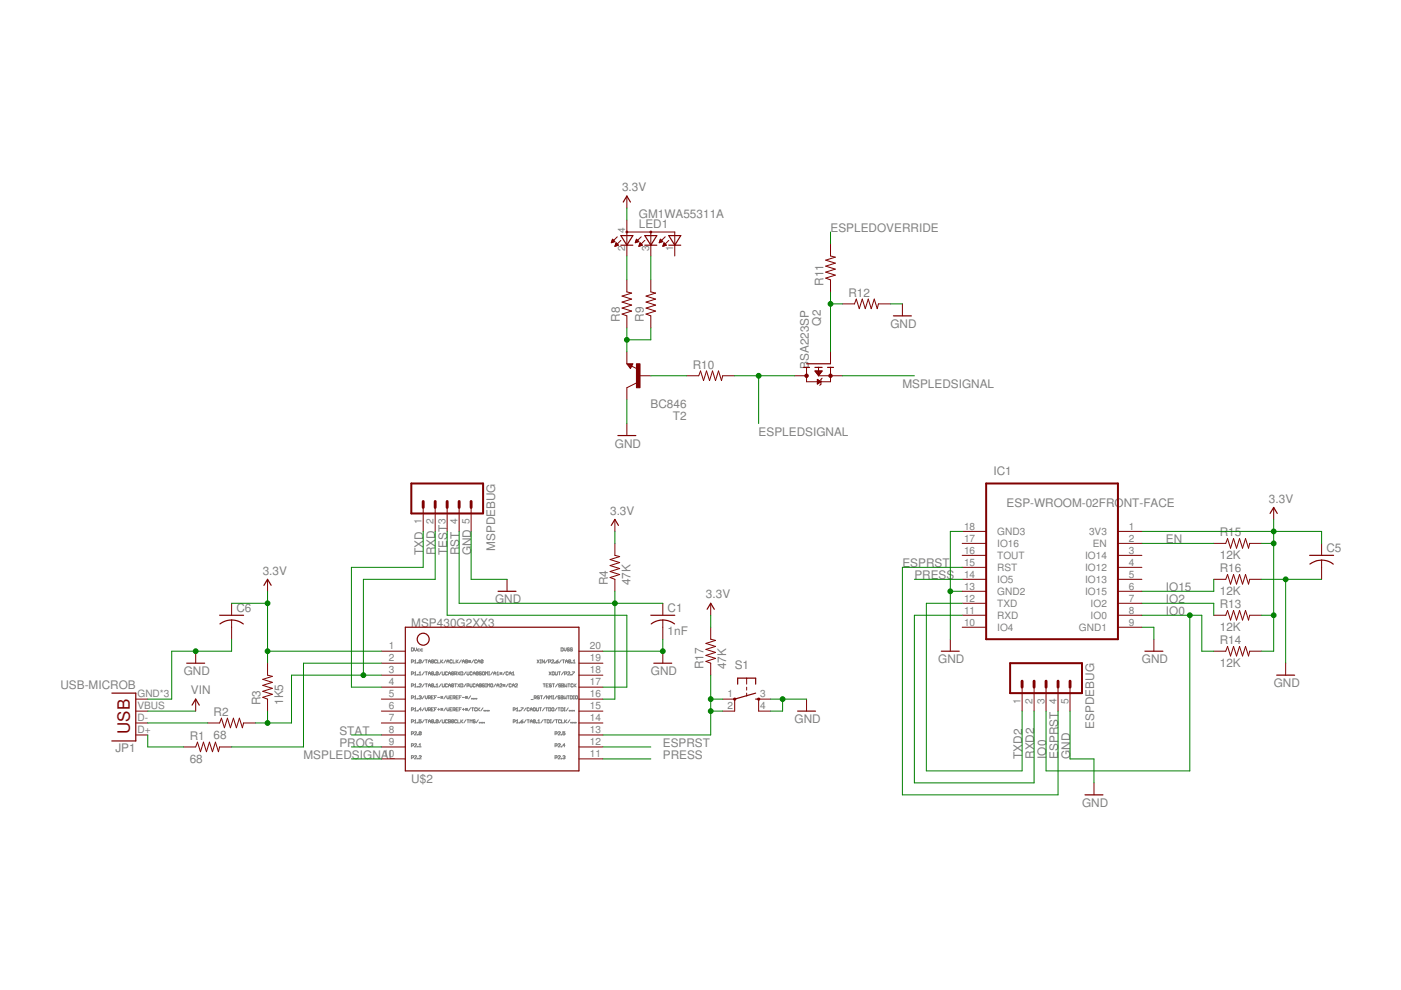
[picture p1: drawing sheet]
<svg xmlns="http://www.w3.org/2000/svg" width="297mm" height="210mm" viewBox="0 0 297 210" stroke-linecap="round" stroke-linejoin="round" font-family="sans-serif">
<g fill="none" stroke="#808080" stroke-width=".21">
<path d="M87.2 137.4l.5 .1-.2 .5h-.3zM87.9 137.4v.4l.2 .2 .2-.2v-.4M89 137.6l-.5 .1 .1 .3h.4M89.6 137.6l-.4 .1 .1 .3h.3M90 139.9l-.5 .7M90.2 139.9h.4M90.4 139.9v.7M92.8 139.9v.7h.4M93.5 139.9v.7M93.9 139.9l-.4 .5M94.5 139.9l-.4 .7M96.1 139.9v.7h.4"/>
<path d="M96.7 139.9v.7M97.2 139.9l-.5 .5M97.8 139.9l-.4 .7M100.4 139.9l-.4 .7M113.9 139.9l.4 .7M114.3 139.9l-.4 .7M114.5 139.9h.3M114.7 139.9v.7M115.4 139.9v.7l-.4-.7v.7M116.1 139.9l-.5 .7M118.4 139.9l-.5 .4M119 137.4l.4 .1-.1 .5h-.3z"/>
<path d="M119 139.9l-.4 .7M119.2 139.9h.5M119.5 139.9v.7M119.6 137.4v.4l.2 .2 .3-.2v-.4M120.7 137.5h-.4l.4 .4h-.4M121.4 137.5l-.4-.1-.1 .2 .4 .1 .1 .2h-.5M87.2 140.4h.3l.2-.4-.5-.1v.7M87.2 142.9h.3l.2-.3-.5-.1v.6M87.2 145.4h.3l.2-.3-.5-.1v.6M87.2 148h.3l.2-.4-.5-.1v.7M87.2 150.5h.3l.2-.3-.5-.1v.6M87.2 153.1h.3l.2-.4-.5-.1v.7"/>
<path d="M87.2 155.6h.3l.2-.3-.5-.1v.6M87.2 158.1h.3l.2-.3-.5-.1v.6M87.9 155.3h.4l-.4 .5h.4M87.9 157.8h.4l-.4 .5h.4M87.9 140.1l.2-.2v.7M87.9 142.7l.2-.2v.6M87.9 145.2l.2-.2v.6M87.9 147.8l.2-.3v.7M87.9 150.3l.2-.2v.6M87.9 152.8l.2-.2v.7M87.9 140.6h.4M87.9 143.1h.4"/>
<path d="M87.9 145.6h.4M87.9 148.2h.4M87.9 150.7h.4M87.9 153.3h.4M88.5 140.5l.1 .1zM88.5 143l.1 .1zM88.5 145.5l.1 .1zM88.5 148.1l.1 .1zM88.5 150.6l.1 .1zM88.5 153.2l.1 .1zM88.5 155.7l.1 .1zM88.5 158.2l.1 .1z"/>
<path d="M88.9 145.1h.4l-.4 .5h.4M88.9 147.6l.3-.1v.4M88.9 143.1h.4M88.9 142.7l.2-.2v.6M88.9 157.9l.2-.2v.6M88.9 158.3h.4M89.1 147.9h.1M89.2 147.9v.3l-.3-.1M89.3 150.4h-.4l.3-.3v.6M89.3 140l-.3-.1-.1 .6M89.3 140v.5h-.4M89.3 152.6h-.4v.4l.2-.2 .2 .2-.1 .3-.3-.1"/>
<path d="M89.3 155.3l-.3-.1-.1 .5M89.3 155.3v.4h-.4M89.3 140l-.4 .5M89.3 155.3l-.4 .4M90 142.5l-.5 .6M90 145l-.5 .6M90 147.5l-.5 .7M90 150.1l-.5 .6M90 152.6l-.5 .7M90.2 142.5h.4M90.2 145h.4M90.2 147.5v.5l.2 .2 .2-.2v-.5"/>
<path d="M90.2 150.1v.4l.2 .2 .2-.2v-.4M90.2 152.6h.4M90.4 142.5v.6M90.4 145v.6M90.4 152.6v.7M90.8 140.6v-.5l.2-.2 .3 .2v.5M90.8 143.1v-.4l.2-.2 .3 .2v.4M90.8 145.6v-.4l.2-.2 .3 .2v.4M90.8 148h.3l.2-.4-.5-.1v.7M90.8 150.5h.3l.2-.3-.5-.1v.6M90.8 153.3v-.5l.2-.2 .3 .2v.5M90.8 140.3h.5"/>
<path d="M90.8 142.8h.5M90.8 145.3h.5M90.8 153h.5M91 148l.3 .2M91 150.5l.3 .2M91.5 147.9h.2M91.5 150.4h.2M91.9 140l-.3-.1-.1 .6M91.9 140v.5h-.4M91.9 142.6l-.3-.1-.1 .5M91.9 145.1l-.3-.1-.1 .5M91.9 147.5h-.4v.7h.4"/>
<path d="M91.9 150.1h-.4v.6h.4M91.9 152.7l-.3-.1-.1 .6M91.9 142.6v.4h-.4M91.9 145.1v.4h-.4M91.9 152.7v.5h-.4M91.9 140l-.4 .5M91.9 145.1l-.4 .4M91.9 142.6l-.4 .4M91.9 152.7l-.4 .5M92.1 143l.1 .1zM92.1 145.5l.1 .1zM92.1 153.2l.1 .1z"/>
<path d="M92.1 147.9h.3M92.1 150.4h.3M92.5 145.6h.4M92.5 145.2l.2-.2v.6M92.6 140h-.5v.5h.5M92.6 147.5h-.5v.7M92.6 150.1h-.5v.6M92.8 147.9h.4M92.8 150.4h.4M92.9 142.6l-.3-.1-.1 .5M92.9 142.6v.4h-.4M92.9 152.7l-.3-.1-.1 .6"/>
<path d="M92.9 152.7v.5h-.4M92.9 142.6l-.4 .4M92.9 152.7l-.4 .5M93 150.2v.4M93.5 147.9h.4M93.5 147.6l.4 .5M93.5 150.4h.4M93.5 150.2l.4 .4M93.6 140.3l.3 .3M93.6 142.5l-.5 .6M93.6 145l-.5 .6M93.6 152.6l-.5 .7"/>
<path d="M93.7 147.6v.5M93.7 150.2v.4M93.8 142.5l.1 .6 .3-.1v-.5M93.8 145l.1 .6 .3-.1v-.5M93.8 152.6l.1 .7 .3-.1v-.6M93.9 147.6l-.4 .5M93.9 150.2l-.4 .4M94.5 147.5l-.4 .7M94.5 150.1l-.4 .6M94.7 140.3h.5M94.7 140.6v-.5l.3-.2 .2 .2v.5M94.7 147.5v.5l.3 .2 .2-.2v-.5"/>
<path d="M94.7 150.1v.4l.3 .2 .2-.2v-.4M94.9 142.6h-.5v.4h.5M94.9 145.1h-.5v.4h.5M94.9 152.7h-.5v.5h.5M95.1 142.8h.4M95.1 145.6v-.4l.2-.2 .2 .2v.4M95.1 143.1v-.4l.2-.2 .2 .2v.4M95.1 152.6l.4 .1-.1 .6h-.3zM95.1 145.3h.4M95.1 153h.3M95.4 147.9h.2M95.4 150.4h.2"/>
<path d="M95.8 140h-.4v.5h.4M95.8 147.5h-.4v.7h.4M95.8 150.1h-.4v.6h.4M96.1 148l.4-.1-.1-.4h-.3v.7M96.1 150.5l.4-.1-.1-.3h-.3v.6M96.2 142.6l-.4-.1-.1 .5M96.2 142.6v.4h-.5M96.2 145.1l-.4-.1-.1 .5M96.2 152.7l-.4-.1-.1 .6M96.2 145.1v.4h-.5M96.2 152.7v.5h-.5M96.2 142.6l-.5 .4"/>
<path d="M96.2 145.1l-.5 .4M96.2 152.7l-.5 .5M96.3 148l.2 .2M96.3 150.5l.2 .2M96.4 142.9h.3l.1-.3-.4-.1v.6M96.4 145h.4M96.6 142.9l.2 .2M96.6 145v.6M96.7 147.9h.2M96.7 150.4h.2M96.8 140.3l.4 .3M96.8 152.7h-.4v.5h.4"/>
<path d="M97 142.5l.5 .6M97 145l.5 .6M97 152.6v.7h.5M97.2 147.5h-.5v.7h.5M97.2 150.1h-.5v.6h.5M97.4 147.9h.2M97.4 150.4h.2M97.5 142.5l-.5 .6M97.5 145l-.5 .6M97.7 142.5l.4 .1-.1 .5h-.3zM97.7 145l.4 .1-.1 .5h-.3zM97.7 152.6v.7"/>
<path d="M97.8 147.5h-.4v.7M97.8 150.1h-.4v.6M97.8 153l.3 .3M98 140.3h.5M98 140.6v-.5l.3-.2 .2 .2v.5M98 147.9h.5M98 150.4h.5M98.1 152.6l-.4 .5M98.3 150.2v.4M98.7 147.6l.4 .5M98.7 150.2l.4 .4M98.7 147.9h.4"/>
<path d="M98.7 150.4h.4M98.8 142.5l-.4 .6M98.8 145l-.4 .6M98.8 152.6l-.4 .7M98.9 147.6v.5M98.9 150.2v.4M99 142.5l.1 .6 .3-.1v-.5M99 145.4l.4-.1-.1-.3h-.3v.6M99 152.6h.4M99.1 140l-.3-.1-.1 .6M99.1 140v.5h-.4M99.1 140l-.4 .5"/>
<path d="M99.1 147.6l-.4 .5M99.1 150.2l-.4 .4M99.2 152.6v.7M99.3 140.3h.5M99.3 140l.5 .5M99.5 140v.5M99.7 145l.1 .6 .3-.1v-.5M99.7 153.3v-.7l.2 .2 .2-.2v.7M99.8 140l-.5 .5M99.8 147.5l-.5 .7M99.8 150.1l-.5 .6M100 148.1l.1 .1z"/>
<path d="M100 150.1h.4M100.1 142.6h-.4v.4h.4M100.2 150.1v.6M100.3 143.1v-.4l.2-.2 .3 .2v.4M100.3 142.8h.5M100.3 148.1l.1 .1zM100.6 148.1l.2 .1zM100.8 145.1h-.5v.4h.5M100.8 152.7h-.5l.1 .3 .4 .1-.2 .2-.3-.1M101 145.6v-.4l.2-.2 .2 .2v.4M101 148.1l.1 .1zM101 145.3h.4"/>
<path d="M101.1 140h-.5v.5h.5M101.1 150.2h-.5v.4h.5M101.3 140.3h.4M101.3 140.6v-.5l.2-.2 .2 .2v.5M101.3 150.1v.6M101.4 142.6h-.4v.4M101.4 142.6v.4h-.4M101.4 142.6l-.4 .4M101.4 150.4l.3 .3M101.4 152.6l-.4 .7M101.6 153.2l.1 .1zM101.7 150.1l-.4 .4"/>
<path d="M102 153.2l.1 .1zM102.1 142.6l-.4-.1-.1 .2 .4 .1 .1 .2h-.5M102.1 145.1v.4h-.5M102.1 145.1l-.4-.1-.1 .5M102.1 145.1l-.5 .4M102.3 142.6h.4l-.1 .5-.3-.1zM102.3 153.2l.1 .1zM102.4 140l-.3-.1-.1 .6M102.4 140v.5h-.4M102.4 140l-.4 .5M102.4 150.1l-.4 .6M102.6 150.6l.1 .1z"/>
<path d="M102.6 153.2l.1 .1zM102.7 145.1l-.3-.1-.1 .2 .3 .1 .1 .2h-.4M102.9 143.1v-.6l.3 .2 .2-.2v.6M102.9 150.6l.1 .1zM102.9 145h.3M102.9 145.6h.3M103 145v.6M103.3 150.6l.1 .1zM103.4 145.6v-.6l.2 .2 .2-.2v.6M103.6 142.5h.2M103.6 143.1h.2M103.6 150.6l.1 .1z"/>
<path d="M103.7 142.5v.6M104 145.1h.5l-.1 .5-.4-.1zM104.5 142.5l-.5 .6M104.7 142.8h.4M104.7 143.1v-.4l.2-.2 .2 .2v.4M105.1 145l-.4 .6M105.3 143.1h.5M105.3 142.7l.3-.2v.6M105.3 145.3h.5M105.3 145.6v-.4l.3-.2 .2 .2v.4M106 142.8h.4M106 142.6l.4 .4"/>
<path d="M106 145.1h.4l-.4 .5h.4M106.2 142.6v.4M106.4 142.6l-.4 .4M106.6 145.1l.5 .4M106.6 145.3h.5M106.9 145.1v.4M107.1 142.5l-.5 .6M107.1 145.1l-.5 .4M107.7 142.6h-.4v.4h.4M107.7 145l-.4 .6M107.9 142.8h.5M107.9 143.1v-.4l.3-.2 .2 .2v.4"/>
<path d="M108.4 145.1h-.5v.4h.5M108.6 143.1h.5M108.6 142.7l.2-.2v.6M108.6 145.3h.5M108.6 145.6v-.4l.2-.2 .3 .2v.4M108.8 150.5l.4-.1-.1-.3h-.3v.6M108.8 153.1l.4-.1-.1-.4h-.3v.7M109.3 145.1h.4l-.4 .5h.4M109.5 150.7h.4M109.5 153.3h.4M109.5 152.8l.2-.2v.7M109.5 150.3l.2-.2v.6"/>
<path d="M110.1 150.6l.1 .1zM110.1 153.2l.1 .1zM110.4 150.1h.5l-.5 .6M110.4 153h.4l.1 .2-.3 .1zM110.9 152.6l-.5 .4M111.5 152.6l-.4 .7M111.5 150.1l-.4 .6M111.8 152.6h.4M112 152.6v.7M112.2 150.2h-.4v.4h.4M112.4 150.4h.4M112.4 153h.4"/>
<path d="M112.4 150.7v-.4l.2-.2 .2 .2v.4M112.4 153.3v-.5l.2-.2 .2 .2v.5M112.6 148.3h.5M113.1 150.2h.4l-.1 .5-.3-.1zM113.3 148l.4-.1-.1-.4h-.3v.7M113.5 152.7h-.4v.5M113.5 152.7v.5h-.4M113.5 152.7l-.4 .5M113.5 148l.2 .2M113.7 150.1l.1 .6 .4-.1v-.5M113.7 153.2l.1 .1zM114 153.3h.5"/>
<path d="M114 152.8l.3-.2v.7M114.4 147.6h-.5l.5 .5h-.5M114.4 150.1h.4M114.5 140.6h.3M114.6 147.5h.4M114.6 150.1v.6M114.8 147.5v.7M115.1 145h.5M115.1 152.6l-.4 .7M115.4 152.6h.4M115.4 145v.6M115.5 150.1l-.5 .6"/>
<path d="M115.6 152.6v.7M115.7 150.1h.4M115.7 147.5l-.5 .7M115.8 145.3h.2M115.9 150.1v.6M116 152.6l.5 .1-.2 .6h-.3zM116.2 145h-.4v.6h.4M116.3 140.4l.4-.1-.1-.4h-.3v.7M116.3 150.1l.5 .1-.1 .5h-.4zM116.3 147.5v.7l-.4-.7v.7M116.4 142.5l.5 .6M116.5 148.2v-.7l.3 .3 .2-.3v.7"/>
<path d="M116.7 152.6h.2M116.7 153.3h.2M116.8 152.6v.7M116.9 142.5l-.5 .6M116.9 145.1h-.4l.4 .4h-.4M116.9 140h.5l-.5 .6h.5M117.1 142.6h.4l-.1 .5-.3-.1zM117.1 150.1l.3 .1-.1 .5-.3-.1zM117.1 145h.5M117.2 147.5h.2M117.2 148.2h.2M117.3 147.5v.7"/>
<path d="M117.3 145v.6M117.5 152.6l-.4 .7M117.6 140.5l.1 .1zM117.7 155.6l.4-.1-.1-.3h-.3v.6M117.7 158.1l.4-.1-.1-.3h-.3v.6M117.7 142.5l.2 .6 .3-.1v-.5M117.8 152.6h.4M117.9 140.3h.4l.1 .2-.4 .1zM118 152.6v.7M118.1 147.5l-.5 .7M118.1 150.1l-.5 .6M118.2 145l-.4 .6"/>
<path d="M118.3 150.1h.4M118.3 155.3h.5l-.5 .5h.5M118.3 157.8h.5l-.5 .5h.5M118.4 142.5h.4M118.5 150.1v.6M118.6 142.5v.6M118.7 147.6h-.4l.4 .5h-.4M118.9 152.7h-.5v.5h.5M118.9 145.1l-.4-.1-.1 .2 .4 .1 .1 .2h-.5M119 147.5l.4 .1-.1 .6h-.3zM119 147.9h.3M119 150.1l.4 .1-.1 .5h-.3z"/>
<path d="M119 155.7l.1 .1zM119 158.2l.1 .1zM119.1 152.6v.7h.4M119.1 145l.4 .1-.1 .5h-.3zM119.1 145.3h.3M119.5 142.5l-.5 .6M119.6 147.5v.7l.2-.2 .2 .2v-.7M119.6 150.1h.2M119.6 150.7h.2M119.7 142.9l.4-.1-.1-.3h-.3v.6M119.7 150.1v.6M119.7 152.6v.7"/>
<path d="M119.7 145v.6l.3-.2 .2 .2v-.6M119.8 158h-.5l.4-.3v.6M119.8 155.2h-.5v.3l.2-.1 .3 .1-.1 .3-.4-.1M119.8 153l.4 .3M119.9 140.3h.4M119.9 140.6v-.5l.2-.2 .2 .2v.5M120.2 152.6l-.5 .5M120.2 147.5h.5M120.4 142.6h.4l-.4 .5h.4M120.4 145h.4M120.5 150.1l-.4 .6M120.5 147.5v.7"/>
<path d="M120.6 145v.6M120.7 150.6l.1 .1zM120.8 152.6l-.4 .7M120.9 147.5l.4 .1-.1 .6h-.3zM121 140l-.4-.1-.1 .6M121 140v.5h-.5M121 140l-.5 .5M121 143l.1 .1zM121 150.6l.1 .1zM121 153.2l.1 .1zM121.2 140.5l.1 .1zM121.3 142.5h.5l-.5 .6"/>
<path d="M121.3 150.6l.2 .1zM121.3 153.2l.2 .1zM121.5 145.1h-.4v.4h.4M121.5 140.6h.5M121.5 140.1l.3-.2v.7M121.6 147.5h.2M121.6 148.2h.2M121.7 147.5v.7M121.7 150.6l.1 .1zM121.7 153.2l.1 .1zM121.7 145v.6M121.8 145.3l.4 .3"/>
<path d="M122 153.2l.1 .1zM122.1 147.5l.3 .1-.1 .6-.3-.1zM122.2 145l-.5 .4M87.2 160.7h.3l.2-.4-.5-.1v.7M87.9 160.3h.4l-.4 .6h.4M88.5 160.8l.1 .1zM88.9 160.3h.4l-.4 .6h.4M117.7 160.7l.4-.1-.1-.4h-.3v.7M118.3 160.3h.5l-.5 .6h.5M119 160.8l.1 .1zM119.3 160.3l.4-.1 .1 .1-.1 .3M119.5 160.6h.2"/>
<path d="M119.7 160.6l.1 .1-.1 .2-.4-.1"/>
</g>
<g fill="none" stroke="#800000" stroke-width=".42">
<path d="M87.2 102.5h15.2v6.4h-15.2zM209.1 102.5h27.9v33h-27.9zM214.2 140.6h15.2v6.4h-15.2z"/>
<circle cx="155.8" cy="148.2" r=".13"/>
<circle cx="160.8" cy="148.2" r=".13"/>
</g>
<g fill="none" stroke="#800000" stroke-width=".21">
<path d="M129.6 51.4h.2M129.7 51.3h.5M129.7 51.2h.6M129.8 51.1h.4M129.8 50.9h.3M129.8 50.8h.2M129.9 50.7l.5 .5-.8 .3zM130.4 52.1h.3M130.5 52h.5M130.5 51.9h.5M130.5 51.8h.4M130.6 51.7h.2"/>
<path d="M130.6 51.5h.1M130.6 51.5l.5 .5-.7 .2zM130.9 50.2l-.9 .9M131.6 51l-.9 .9M132.9 59.4v2.5l1 .2-2 .7 2 .6-2 .7 2 .6-2 .6 2 .7-2 .6 1 .4v2.5M132.9 41.6v2.5M132.9 46.7v7.6M132.9 49.2h10.2v5.1M134.7 51.4h.2M134.7 51.3h.5M134.8 51.2h.6M134.8 51.1h.5"/>
<path d="M134.9 50.9h.2M134.9 50.8h.1M134.9 50.7l.5 .5-.7 .3zM135.5 52.1h.2M135.5 52h.6M135.6 51.9h.5M135.6 51.8h.4M135.6 51.7h.3M135.7 51.5h.1M135.7 51.5l.5 .5-.8 .2zM136 50.2l-.9 .9M136.7 51l-.9 .9"/>
<path d="M138 59.4v2.5l1 .2-2 .7 2 .6-2 .7 2 .6-2 .6 2 .7-2 .6 1 .4v2.5M138 49.2v5.1M139.8 51.4h.2M139.8 51.3h.5M139.9 51.2h.6M139.9 51.1h.5M140 50.9h.2M140 50.8h.1M140 50.7l.5 .5-.7 .3zM140.6 52.1h.2M140.6 52h.6M140.6 51.9h.6"/>
<path d="M140.7 51.8h.4M140.7 51.7h.3M140.8 51.5h.1M140.8 51.5l.5 .5-.8 .2zM141 50.2l-.9 .9M141.8 51l-.9 .9M176.1 51.7v2.6l1 .2-2 .7 2 .6-2 .6 2 .7-2 .6 2 .6-2 .7 1 .4v2.5M132.9 74.6v2.5M132.9 77.1h1.3l-.5 1zM133.9 77.6l1.2 .6M135.4 79.7h2.6M145.6 79.7h2.5l.4-1 .7 2 .6-2 .6 2 .7-2 .6 2 .6-2 .7 2 .2-1h2.6"/>
<path d="M168.5 79.7h2.5M171 77.9v3h5.1v-3M172.8 78.7h1.5l-.8 1zM172.9 78.8h1.3M173 78.9h1.1M173.1 79h.9M173.2 79.2h.7M173.2 79.3h.6M173.3 79.4h.4M173.4 79.5h.3M173.5 79.6h.1M173.5 79.7h5.1"/>
<path d="M173.5 77.9v1.8M176.1 74.6v2.5M178.6 64.4h2.6l.3-1 .7 2 .6-2 .7 2 .6-2 .6 2 .7-2 .6 2 .2-1h2.6M191.3 64.4v2.6M132.9 89.8v2.6M134.9 81.2l-2 1v2.5M173.3 80.4l.8 .5-.8 .5zM173.3 81.3h.2M173.3 81.2h.3M173.3 81.1h.5M173.3 80.8h.6M173.3 80.7h.4"/>
<path d="M173.3 80.6h.2M173.3 80.5h.1M174.3 80.2l-.2 .2v1l-.3 .3M89.7 107.6v5.1M92.3 107.6v5.1M94.8 107.6v5.1M97.3 107.6v5.1M99.9 107.6v5.1M130.4 115.2v2.6l1 .2-2.1 .6 2.1 .7-2.1 .6 2.1 .6-2.1 .7 2.1 .6-2.1 .6 1.1 .4v2.6M130.4 110.1v2.6M204 112.7h5.1M204 115.2h5.1"/>
<path d="M204 117.8h5.1M237 112.7h5.1M237 115.2h5.1M237 117.8h5.1M257.3 115.2h2.6l.4-1 .6 2 .6-2 .7 2 .6-2 .6 2 .7-2 .6 2 .3-1h2.5M270 107.6v2.5M280.2 115.2v2.6M280.2 118.8v4M41.5 138.1v2.5M49.1 127.9v2.6M49.1 131.5v4M56.7 122.8v2.6"/>
<path d="M80.9 138.1h5M107.5 122.8v2.6M122.7 138.1h5.1M140.5 127.9v2.6M140.5 131.5v4M140.5 138.1v2.5M150.7 133v2.5l1 .3-2 .6 2 .7-2 .6 2 .6-2 .7 2 .6-2 .6 1 .4v2.6M150.7 127.9v2.6M201.5 135.5v2.6M204 120.3h5.1M204 122.8h5.1M204 125.4h5.1"/>
<path d="M204 127.9h5.1M204 130.5h5.1M204 133h5.1M237 120.3h5.1M237 122.8h5.1M237 125.4h5.1M237 127.9h5.1M237 130.5h5.1M237 133h5.1M244.6 135.5v2.6M257.3 122.8h2.6l.4-1 .6 2 .6-2 .7 2 .6-2 .6 2 .7-2 .6 2 .3-1h2.5M257.3 130.5h2.6l.4-1.1 .6 2.1 .6-2.1 .7 2.1 .6-2.1 .6 2.1 .7-2.1 .6 2.1 .3-1h2.5"/>
<path d="M257.3 138.1h2.6l.4-1 .6 2 .6-2 .7 2 .6-2 .6 2 .7-2 .6 2 .3-1h2.5M28.8 148.2h2.5M28.8 150.8h2.5M28.8 153.3h2.5M28.8 155.8h2.5M38.9 158.4h2.6l.4-1 .6 2 .6-2 .7 2 .6-2 .6 2 .7-2 .6 2 .3-1h2.5M41.5 148.2v2.6M44 153.3h2.6l.3-1 .7 2 .6-2 .7 2 .6-2 .6 2 .7-2 .6 2 .2-1h2.6M56.7 140.6v2.6l1 .2-2 .6 2 .7-2 .6 2 .6-2 .7 2 .6-2 .6 1 .4v2.6M80.9 140.6h5M80.9 143.2h5M80.9 145.7h5"/>
<path d="M80.9 148.2h5M80.9 150.8h5M80.9 153.3h5M80.9 155.8h5M80.9 158.4h5M122.7 140.6h5.1M122.7 143.2h5.1M122.7 145.7h5.1M122.7 148.2h5.1M122.7 150.8h5.1M122.7 153.3h5.1M122.7 155.8h5.1"/>
<path d="M122.7 158.4h5.1M153.2 148.2h2.6v2.6h-2.6M158.3 143.8v1.3M158.3 145.7v.6M158.3 147v.6M163.4 148.2h-2.6v2.6h2.6M171 148.2v2.6M216.7 145.7v5.1M219.2 145.7v5.1M221.8 145.7v5.1M224.3 145.7v5.1M226.9 145.7v5.1"/>
<path d="M272.6 140.6v2.6M80.9 160.9h5M122.7 160.9h5.1M231.9 166v2.5"/>
</g>
<g fill="none" stroke="#800000" stroke-width=".25">
<path d="M131.6 52h2.6M131.6 50h2.6l-1.3 2zM132.1 42.8l.8-1.2 .8 1.2M136.7 52h2.6M136.7 50h2.6l-1.3 2zM141.8 50h2.5l-1.2 2zM141.8 52h2.5M133.9 77.3h-.7l.5 .6 .2-.5h-.4l.2 .2M170.4 77.9h1.2M171 77.1h5.1M172.8 77.9h1.5M175.5 77.9h1.2"/>
<path d="M189.4 67h3.8M131 92.4h3.8M129.6 111.4l.8-1.3 .7 1.3M269.3 108.9l.7-1.3 .8 1.3M277.7 117.8h5M280.2 118.7l1.6 .4 .9 .5M280.2 118.8l-1.1 .1-1.4 .7M46.6 130.5h5M46.6 132.3a4 4 0 0 1 5 0M56 124.1l.7-1.3 .8 1.3M85.9 133h36.8v30.4h-36.8zM105.6 125.4h3.8"/>
<path d="M138 130.5h5.1M138.1 132.3a4 4 0 0 1 4.9 0M149.9 129.2l.8-1.3 .7 1.3M199.6 138.1h3.8M242.7 138.1h3.8M23.7 147h5.1v10.1h-5.1M39.6 140.6h3.8M40.7 149.5l.8-1.3 .7 1.3M138.6 140.6h3.8M156.4 145.1v-1.3h3.8v1.3M160.2 148.2h.6M160.2 147l-4.4 1.2"/>
<path d="M169.1 150.8h3.8M270.7 143.2h3.8M230 168.5h3.8"/>
<circle cx="132.9" cy="49.2" r=".17"/>
<circle cx="138" cy="49.2" r=".17"/>
<circle cx="89.7" cy="135.5" r="1.27"/>
</g>
<path d="M134.9 77.1h.8v5.1h-.8z" fill="#800000" stroke="#800000" stroke-width=".21"/>
<g fill="#800000" stroke="#800000" stroke-width=".21">
<circle cx="176.1" cy="79.7" r=".36"/>
<circle cx="171" cy="79.7" r=".36"/>
</g>
<path d="M89.7 106.3v1.3M92.3 106.3v1.3M94.8 106.3v1.3M97.3 106.3v1.3M99.9 106.3v1.3M216.7 144.4v1.3M219.2 144.4v1.3M221.8 144.4v1.3M224.3 144.4v1.3M226.9 144.4v1.3" fill="none" stroke="#800000" stroke-width=".61"/>
<g fill="none" stroke="#008000" stroke-width=".21">
<path d="M132.9 44.1v2.6M132.9 54.3v5.1M138 54.3v5.1M176.1 49.2v2.5M132.9 69.5v5.1M138 69.5v2.6h-5.1M138 79.7h7.6M155.8 79.7h12.7M160.8 79.7v10.1M176.1 64.4h2.5M176.1 61.9v12.7M178.6 79.7h15.3"/>
<path d="M188.8 64.4h2.5M132.9 84.7v5.1M89.7 112.7v7.6h-15.2v25.4h6.4M92.3 112.7v10.1h-15.3v20.4M94.8 112.7v17.8h38.1v15.2h-5.1M97.3 112.7v15.2h43.2M99.9 112.7v10.1h7.6M130.4 112.7v2.5M204 112.7h-2.5v22.8M242.1 112.7h38.1v2.5M242.1 115.2h15.2M267.5 115.2h2.5"/>
<path d="M270 110.1v28h-2.5M49.1 135.5v2.6h-12.7v10.1h-5.1M49.1 127.9h7.6M56.7 138.1h24.2M56.7 125.4v15.2M130.4 125.4v22.8h-2.6M140.5 135.5v2.6h-12.7M150.7 130.5v2.5M193.9 122.8h10.1M201.5 125.4h2.5M204 127.9h-7.6v35.5h20.3v-12.6M204 130.5h-10.1v35.5h25.3v-15.2"/>
<path d="M204 120.3h-12.7v48.2h33v-17.7M242.1 130.5h12.7v7.6h2.5M242.1 133h2.5v2.5M242.1 127.9h15.2v2.6M252.3 130.5v32.9h-30.5v-12.6M257.3 122.8v2.6h-15.2M267.5 122.8h12.7M267.5 130.5h2.5M272.6 122.8v17.8M31.3 150.8h10.2M31.3 155.8v2.6h7.6M31.3 153.3h12.7"/>
<path d="M56.7 150.8v2.5M74.5 158.4h6.4M74.5 155.8h6.4M80.9 140.6h-16.6v17.8h-15.2M80.9 143.2h-19.1v10.1h-7.6M127.8 158.4h10.2M150.7 148.2h2.5M150.7 150.8h2.5M150.7 143.2v12.6h-22.9M163.4 148.2h7.6M165.9 148.2v2.6h-2.5M226.9 150.8v10.1h5v5.1"/>
<path d="M74.5 160.9h6.4M127.8 160.9h10.2"/>
</g>
<g fill="#008000" stroke="#008000" stroke-width=".21">
<circle cx="41.5" cy="138.1" r=".51"/>
<circle cx="201.5" cy="125.4" r=".51"/>
<circle cx="140.5" cy="138.1" r=".51"/>
<circle cx="165.9" cy="148.2" r=".51"/>
<circle cx="272.6" cy="122.8" r=".51"/>
<circle cx="56.7" cy="138.1" r=".51"/>
<circle cx="56.7" cy="127.9" r=".51"/>
<circle cx="270" cy="115.2" r=".51"/>
<circle cx="270" cy="130.5" r=".51"/>
<circle cx="270" cy="112.7" r=".51"/>
<circle cx="56.7" cy="153.3" r=".51"/>
<circle cx="77" cy="143.2" r=".51"/>
<circle cx="130.4" cy="127.9" r=".51"/>
<circle cx="150.7" cy="150.8" r=".51"/>
<circle cx="150.7" cy="148.2" r=".51"/>
<circle cx="132.9" cy="72.1" r=".51"/>
<circle cx="160.8" cy="79.7" r=".51"/>
<circle cx="176.1" cy="64.4" r=".51"/>
<circle cx="252.3" cy="130.5" r=".51"/>
</g>
<text font-size="3.6" fill="#800000" x="27.5" y="155.6" transform="rotate(-90 27.5 155.6)">USB</text>
<g font-size="2.5" fill="#808080">
<text x="131.9" y="40.6">3.3V</text>
<text x="135.4" y="46.3">GM1WA55311A</text>
<text x="135.4" y="48.4">LED1</text>
<text x="176.1" y="49.2">ESPLEDOVERRIDE</text>
<text x="174.6" y="60.6" transform="rotate(-90 174.6 60.6)">R11</text>
<text x="179.9" y="62.9">R12</text>
<text x="131.4" y="68.2" transform="rotate(-90 131.4 68.2)">R8</text>
<text x="136.5" y="68.2" transform="rotate(-90 136.5 68.2)">R9</text>
<text x="174" y="69" transform="rotate(-90 174 69)">Q2</text>
<text x="188.8" y="69.5">GND</text>
<text x="171.5" y="76.6" transform="rotate(-90 171.5 76.6)">SA223SP</text>
<text x="146.9" y="78.2">R10</text>
<text x="171.5" y="78.2" transform="rotate(-90 171.5 78.2)">B</text>
<text x="191.3" y="82.2">MSPLEDSIGNAL</text>
<text x="137.9" y="86.5">BC846</text>
<text x="142.7" y="89.1">T2</text>
<text x="130.4" y="94.9">GND</text>
<text x="160.8" y="92.4">ESPLEDSIGNAL</text>
<text x="210.6" y="100.7">IC1</text>
<text x="213.4" y="107.6">ESP-WROOM-02FRONT-FACE</text>
<text x="269" y="106.6">3.3V</text>
<text x="129.4" y="109.1">3.3V</text>
<text x="258.6" y="113.7">R15</text>
<text x="89.7" y="117.8" transform="rotate(-90 89.7 117.8)">TXD</text>
<text x="92.3" y="117.8" transform="rotate(-90 92.3 117.8)">RXD</text>
<text x="94.8" y="117.8" transform="rotate(-90 94.8 117.8)">TEST</text>
<text x="97.4" y="117.8" transform="rotate(-90 97.4 117.8)">RST</text>
<text x="99.9" y="117.8" transform="rotate(-90 99.9 117.8)">GND</text>
<text x="105" y="116.8" transform="rotate(-90 105 116.8)">MSPDEBUG</text>
<text x="247.2" y="115.2">EN</text>
<text x="258.6" y="118.5">12K</text>
<text x="281.2" y="117.1">C5</text>
<text x="55.7" y="121.8">3.3V</text>
<text x="128.9" y="124.1" transform="rotate(-90 128.9 124.1)">R4</text>
<text x="133.7" y="124.1" transform="rotate(-90 133.7 124.1)">47K</text>
<text x="191.3" y="120.3">ESPRST</text>
<text x="193.9" y="122.8">PRESS</text>
<text x="247.2" y="125.4">IO15</text>
<text x="258.6" y="121.3">R16</text>
<text x="50.1" y="129.8">C6</text>
<text x="105" y="127.9">GND</text>
<text x="141.5" y="129.8">C1</text>
<text x="149.7" y="126.9">3.3V</text>
<text x="247.2" y="127.9">IO2</text>
<text x="247.2" y="130.4">IO0</text>
<text x="258.6" y="126.1">12K</text>
<text x="258.6" y="128.9">R13</text>
<text x="87.2" y="133">MSP430G2XX3</text>
<text x="141.5" y="134.6">1nF</text>
<text x="258.6" y="133.7">12K</text>
<text x="258.6" y="136.6">R14</text>
<text x="38.9" y="143.1">GND</text>
<text x="138" y="143.1">GND</text>
<text x="149.2" y="141.9" transform="rotate(-90 149.2 141.9)">R17</text>
<text x="154" y="141.9" transform="rotate(-90 154 141.9)">47K</text>
<text x="155.8" y="141.9">S1</text>
<text x="198.9" y="140.6">GND</text>
<text x="242.1" y="140.6">GND</text>
<text x="258.6" y="141.4">12K</text>
<text x="12.8" y="146.2">USB-MICROB</text>
<text x="40.5" y="147.2">VIN</text>
<text x="55.2" y="149.5" transform="rotate(-90 55.2 149.5)">R3</text>
<text x="60" y="149.5" transform="rotate(-90 60 149.5)">1K5</text>
<text x="270" y="145.7">GND</text>
<text x="45.3" y="151.8">R2</text>
<text x="72" y="155.8">STAT</text>
<text x="168.5" y="153.3">GND</text>
<text x="231.9" y="154.5" transform="rotate(-90 231.9 154.5)">ESPDEBUG</text>
<text x="24.5" y="159.5">JP1</text>
<text x="40.2" y="161.7">68</text>
<text x="40.2" y="156.9">R1</text>
<text x="45.3" y="156.6">68</text>
<text x="64.3" y="160.9">MSPLEDSIGNAL</text>
<text x="72" y="158.4">PROG</text>
<text x="140.5" y="158.4">ESPRST</text>
<text x="140.5" y="160.9">PRESS</text>
<text x="216.7" y="160.9" transform="rotate(-90 216.7 160.9)">TXD2</text>
<text x="219.3" y="160.9" transform="rotate(-90 219.3 160.9)">RXD2</text>
<text x="221.8" y="160.9" transform="rotate(-90 221.8 160.9)">IO0</text>
<text x="224.3" y="160.9" transform="rotate(-90 224.3 160.9)">ESPRST</text>
<text x="226.9" y="160.9" transform="rotate(-90 226.9 160.9)">GND</text>
<text x="87.2" y="166">U$2</text>
<text x="229.4" y="171.1">GND</text>
</g>
<g font-size="2.1" fill="#808080">
<text x="132.6" y="53.3" transform="rotate(-90 132.6 53.3)">2</text>
<text x="132.6" y="49.4" transform="rotate(-90 132.6 49.4)">4</text>
<text x="137.6" y="53.3" transform="rotate(-90 137.6 53.3)">3</text>
<text x="142.7" y="53.3" transform="rotate(-90 142.7 53.3)">1</text>
<text x="89.4" y="111.1" transform="rotate(-90 89.4 111.1)">1</text>
<text x="91.9" y="111.1" transform="rotate(-90 91.9 111.1)">2</text>
<text x="94.5" y="111.1" transform="rotate(-90 94.5 111.1)">3</text>
<text x="97" y="111.1" transform="rotate(-90 97 111.1)">4</text>
<text x="99.5" y="111.1" transform="rotate(-90 99.5 111.1)">5</text>
<text x="204.4" y="112.3">18</text>
<text x="211.4" y="113.4">GND3</text>
<text x="230.9" y="113.4">3V3</text>
<text x="239.4" y="112.3">1</text>
<text x="204.4" y="114.9">17</text>
<text x="204.4" y="117.4">16</text>
<text x="204.4" y="119.9">15</text>
<text x="211.4" y="116">IO16</text>
<text x="211.4" y="118.5">TOUT</text>
<text x="230.1" y="118.5">IO14</text>
<text x="231.7" y="116">EN</text>
<text x="239.4" y="119.9">4</text>
<text x="239.4" y="117.4">3</text>
<text x="239.4" y="114.9">2</text>
<text x="204.4" y="122.5">14</text>
<text x="204.4" y="125">13</text>
<text x="211.4" y="121.1">RST</text>
<text x="211.4" y="123.6">IO5</text>
<text x="230.1" y="123.6">IO13</text>
<text x="230.1" y="121.1">IO12</text>
<text x="239.4" y="125">6</text>
<text x="239.4" y="122.5">5</text>
<text x="204.4" y="127.6">12</text>
<text x="204.4" y="130.1">11</text>
<text x="211.4" y="126.1">GND2</text>
<text x="211.4" y="128.7">TXD</text>
<text x="211.4" y="131.2">RXD</text>
<text x="230.1" y="126.1">IO15</text>
<text x="231.2" y="131.2">IO0</text>
<text x="231.2" y="128.7">IO2</text>
<text x="239.4" y="130.1">8</text>
<text x="239.4" y="127.6">7</text>
<text x="82.4" y="137.7">1</text>
<text x="125.1" y="137.7">20</text>
<text x="204.4" y="132.6">10</text>
<text x="211.4" y="133.7">IO4</text>
<text x="228.7" y="133.7">GND1</text>
<text x="239.4" y="132.6">9</text>
<text x="82.4" y="140.2">2</text>
<text x="82.4" y="142.8">3</text>
<text x="125.1" y="142.8">18</text>
<text x="125.1" y="140.2">19</text>
<text x="29.1" y="147.9">GND*3</text>
<text x="82.4" y="145.3">4</text>
<text x="82.4" y="147.9">5</text>
<text x="125.1" y="147.9">16</text>
<text x="125.1" y="145.3">17</text>
<text x="154.2" y="147.9">1</text>
<text x="161.2" y="147.9">3</text>
<text x="216.4" y="149.2" transform="rotate(-90 216.4 149.2)">1</text>
<text x="218.9" y="149.2" transform="rotate(-90 218.9 149.2)">2</text>
<text x="221.4" y="149.2" transform="rotate(-90 221.4 149.2)">3</text>
<text x="224" y="149.2" transform="rotate(-90 224 149.2)">4</text>
<text x="226.5" y="149.2" transform="rotate(-90 226.5 149.2)">5</text>
<text x="29.1" y="155.5">D+</text>
<text x="29.1" y="152.9">D-</text>
<text x="29.1" y="150.4">VBUS</text>
<text x="82.4" y="150.4">6</text>
<text x="82.4" y="152.9">7</text>
<text x="82.4" y="155.5">8</text>
<text x="125.1" y="152.9">14</text>
<text x="125.1" y="150.4">15</text>
<text x="125.1" y="155.5">13</text>
<text x="154.2" y="150.4">2</text>
<text x="161.2" y="150.4">4</text>
<text x="81.2" y="160.6">10</text>
<text x="82.4" y="158">9</text>
<text x="125.1" y="158">12</text>
<text x="125.1" y="160.6">11</text>
</g>
</svg>
